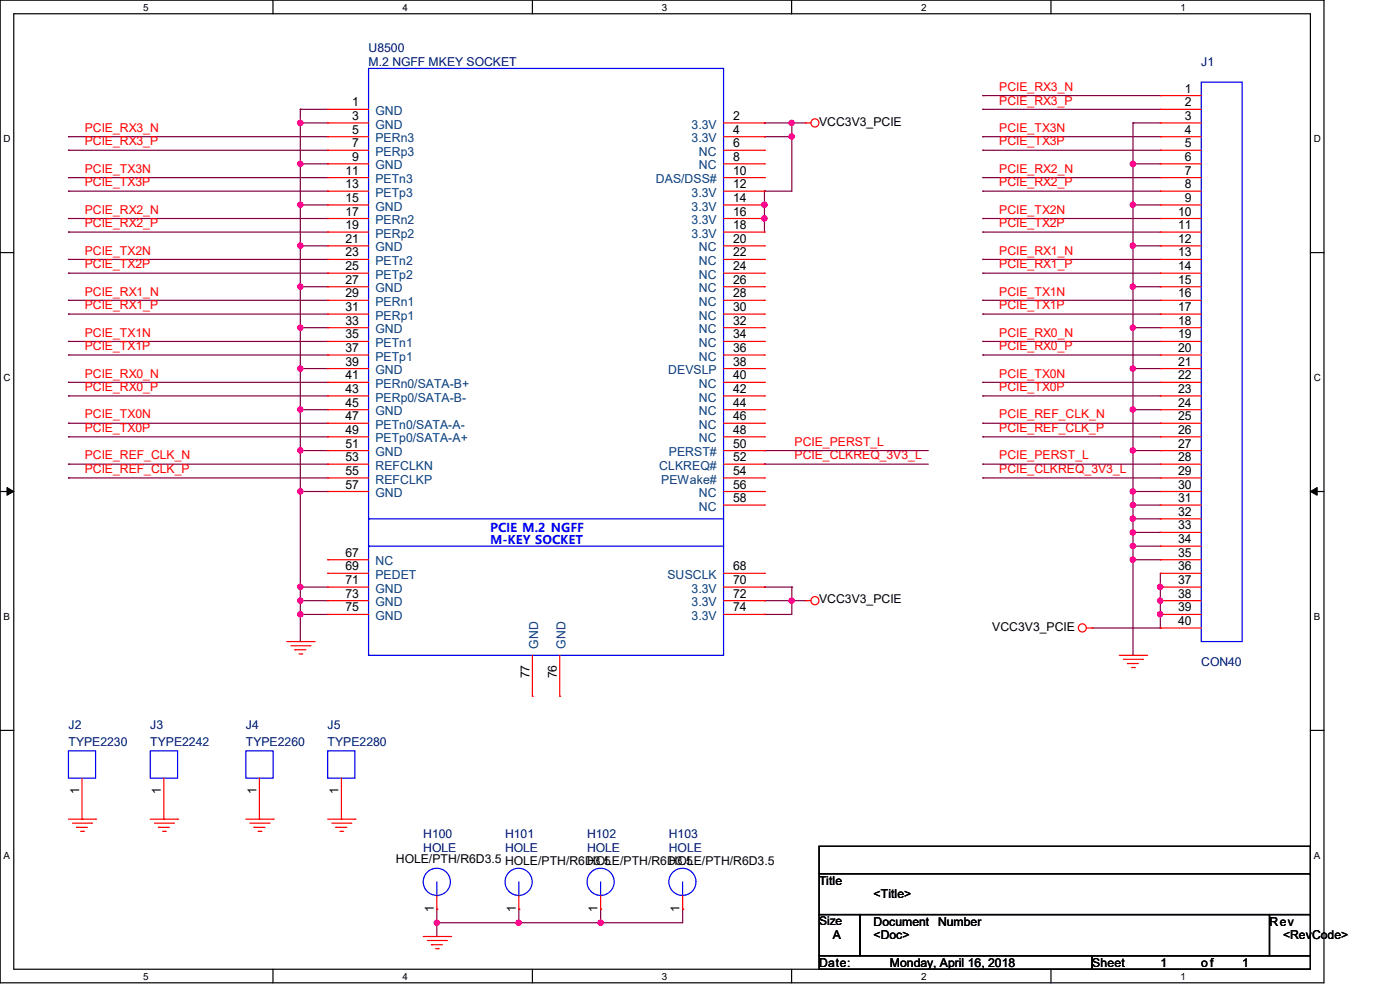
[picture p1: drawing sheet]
<svg xmlns="http://www.w3.org/2000/svg" width="297mm" height="210mm" viewBox="0 0 297 210" stroke-linecap="round" stroke-linejoin="round" font-family="sans-serif">
<path d="M0 0h280.9v208.5h-280.9zM2.9 2.9h275.1v202.7h-275.1z" fill="none" stroke="#000" stroke-width=".25"/>
<g fill="#fff">
<path d="M30.4 .3h1.1v2.4h-1.1z"/>
<path d="M30.4 205.9h1.1v2.3h-1.1z"/>
</g>
<path d="M57.9 0v2.9M57.9 205.6v2.9" fill="none" stroke="#000" stroke-width=".25"/>
<g fill="#fff">
<path d="M85.4 .3h1.1v2.4h-1.1z"/>
<path d="M85.4 205.9h1.1v2.3h-1.1z"/>
</g>
<path d="M112.9 0v2.9M112.9 205.6v2.9" fill="none" stroke="#000" stroke-width=".25"/>
<g fill="#fff">
<path d="M140.4 .3h1.2v2.4h-1.2z"/>
<path d="M140.4 205.9h1.2v2.3h-1.2z"/>
</g>
<path d="M167.9 0v2.9M167.9 205.6v2.9" fill="none" stroke="#000" stroke-width=".25"/>
<g fill="#fff">
<path d="M195.4 .3h1.2v2.4h-1.2z"/>
<path d="M195.4 205.9h1.2v2.3h-1.2z"/>
</g>
<path d="M223 0v2.9M223 205.6v2.9" fill="none" stroke="#000" stroke-width=".25"/>
<g fill="#fff">
<path d="M250.4 .3h1.2v2.4h-1.2z"/>
<path d="M250.4 205.9h1.2v2.3h-1.2z"/>
<path d="M.8 28.2h1.4v2.4h-1.4z"/>
<path d="M278.7 28.2h1.5v2.4h-1.5z"/>
<path d="M.8 78.9h1.4v2.3h-1.4z"/>
<path d="M278.7 78.9h1.5v2.3h-1.5z"/>
</g>
<path d="M0 53.6h2.9M278 53.6h2.9" fill="none" stroke="#000" stroke-width=".25"/>
<g fill="#fff">
<path d="M.8 129.6h1.3v2.3h-1.3z"/>
<path d="M278.7 129.6h1.4v2.3h-1.4z"/>
</g>
<path d="M0 104.3h2.9M278 104.3h2.9" fill="none" stroke="#000" stroke-width=".25"/>
<path d="M1.5 103.4l1.4 .9-1.4 .8zM278 104.3l1.4-.9v1.7z" fill="#000" stroke="#000" stroke-width=".21"/>
<g fill="#fff">
<path d="M.8 180.3h1.3v2.3h-1.3z"/>
<path d="M278.7 180.3h1.4v2.3h-1.4z"/>
</g>
<path d="M0 154.9h2.9M278 154.9h2.9M173.8 179.5h104.2v5.8h-104.2zM173.8 185.3h104.2v8.7h-104.2zM173.8 194h8.7v8.7h-8.7zM182.5 194h86.8v8.7h-86.8zM269.3 194h8.7v8.7h-8.7zM173.8 202.7h57.9v2.9h-57.9zM231.7 202.7h46.3v2.9h-46.3z" fill="none" stroke="#000" stroke-width=".25"/>
<g fill="none" stroke="#800040" stroke-width=".25">
<path d="M14.5 29h.1M14.5 31.9h.1M14.5 37.7h.1M14.5 37.7h55M14.5 29h55M14.5 31.9h55M63.7 34.8h.1M63.7 23.2h.1M63.7 26.1h.1M63.7 23.2h5.8M63.7 26.1h5.8M63.7 34.8h5.8"/>
<path d="M63.7 23.2v112.9M162.2 26.1h.1M162.2 29h.1M162.2 29h5.8M162.2 26.1h8.7M168 26.1h.1M168 29h.1M168 26.1v14.5h-5.8M208.5 37.7h.1M208.5 20.3h.1M208.5 23.2h.1M208.5 29h.1"/>
<path d="M208.5 31.9h.1M208.5 37.7h37.7M208.5 20.3h37.7M208.5 23.2h37.7M208.5 29h37.7M208.5 31.9h37.7M240.4 26.1h.1M240.4 34.8h.1M240.4 26.1h5.8M240.4 26.1v112.9M240.4 34.8h5.8M14.5 46.4h.1"/>
<path d="M14.5 49.2h.1M14.5 55h.1M14.5 58h.1M14.5 40.6h.1M14.5 55h55M14.5 58h55M14.5 40.6h55M14.5 46.4h55M14.5 49.2h55M63.7 43.5h.1M63.7 52.2h.1M63.7 43.5h5.8"/>
<path d="M63.7 52.2h5.8M162.2 40.6h.1M162.2 43.5h.1M162.2 46.4h.1M162.2 40.6v8.6M208.5 55h.1M208.5 58h.1M208.5 40.6h.1M208.5 46.4h.1M208.5 49.2h.1M208.5 55h37.7M208.5 58h37.7"/>
<path d="M208.5 40.6h37.7M208.5 46.4h37.7M208.5 49.2h37.7M240.4 43.5h.1M240.4 52.2h.1M240.4 43.5h5.8M240.4 52.2h5.8M14.5 63.7h.1M14.5 66.6h.1M14.5 72.4h.1M14.5 75.3h.1M14.5 72.4h55"/>
<path d="M14.5 75.3h55M14.5 63.7h55M14.5 66.6h55M63.7 69.5h.1M63.7 78.2h.1M63.7 60.8h.1M63.7 60.8h5.8M63.7 69.5h5.8M63.7 78.2h5.8M208.5 72.4h.1M208.5 75.3h.1M208.5 63.7h.1"/>
<path d="M208.5 66.6h.1M208.5 72.4h37.7M208.5 75.3h37.7M208.5 63.7h37.7M208.5 66.6h37.7M240.4 60.8h.1M240.4 69.5h.1M240.4 78.2h.1M240.4 60.8h5.8M240.4 69.5h5.8M240.4 78.2h5.8M14.5 81.1h.1"/>
<path d="M14.5 84h.1M14.5 98.5h.1M14.5 89.8h.1M14.5 92.7h.1M14.5 89.8h55M14.5 92.7h55M14.5 81.1h55M14.5 84h55M14.5 98.5h55M63.7 86.9h.1M63.7 95.6h.1M63.7 86.9h5.8"/>
<path d="M63.7 95.6h5.8M162.2 98.5h.1M162.2 95.6h.1M162.2 95.6h34.7M162.2 98.5h34.7M208.5 89.8h.1M208.5 92.7h.1M208.5 81.1h.1M208.5 84h.1M208.5 98.5h.1M208.5 89.8h37.7M208.5 92.7h37.7"/>
<path d="M208.5 81.1h37.7M208.5 84h37.7M208.5 98.5h37.7M240.4 86.9h.1M240.4 95.6h.1M240.4 86.9h5.8M240.4 95.6h5.8M14.5 101.4h.1M14.5 101.4h55M63.7 104.3h.1M63.7 104.3h5.8M208.5 101.4h.1"/>
<path d="M208.5 101.4h37.7M240.4 104.3h.1M240.4 107.1h.1M240.4 110.1h.1M240.4 112.9h.1M240.4 115.9h.1M240.4 118.7h.1M240.4 104.3h5.8M240.4 107.1h5.8M240.4 110.1h5.8M240.4 112.9h5.8M240.4 115.9h5.8"/>
<path d="M240.4 118.7h5.8M246.2 112.9h.1M63.7 136.1h.1M63.7 130.3h.1M63.7 124.5h.1M63.7 127.4h.1M63.7 130.3h5.8M63.7 127.4h5.8M63.7 124.5h5.8M162.2 127.4h.1M162.2 130.3h.1M162.2 124.5h.1"/>
<path d="M162.2 127.4h8.7M162.2 124.5h5.8M168 127.4h.1M168 124.5h.1M168 124.5v5.8h-5.8M231.7 133.2h14.5M240.4 139h.1M246.2 133.2h.1M246.2 124.5h.1M246.2 127.4h.1M246.2 130.3h.1M246.2 121.6v11.6"/>
<path d="M92.7 192.9h.1M92.7 195.7h.1M92.7 192.9v5.8M110.1 192.9h.1M110.1 195.7h.1M110.1 192.9v2.8M127.4 192.9h.1M127.4 195.7h.1M127.4 192.9v2.8M144.8 192.9h.1M144.8 192.9v2.8h-52.1"/>
</g>
<g fill="#f0f" stroke="#f0f" stroke-width=".25">
<circle cx="240.3" cy="34.8" r=".55"/>
<circle cx="240.3" cy="43.4" r=".55"/>
<circle cx="240.3" cy="52.1" r=".55"/>
<circle cx="240.3" cy="60.8" r=".55"/>
<circle cx="240.3" cy="69.5" r=".55"/>
<circle cx="240.3" cy="78.2" r=".55"/>
<circle cx="240.3" cy="86.9" r=".55"/>
<circle cx="240.3" cy="95.5" r=".55"/>
<circle cx="240.3" cy="104.2" r=".55"/>
<circle cx="240.3" cy="107.1" r=".55"/>
<circle cx="246.1" cy="124.5" r=".55"/>
<circle cx="246.1" cy="127.4" r=".55"/>
<circle cx="246.1" cy="130.3" r=".55"/>
<circle cx="240.3" cy="110" r=".55"/>
<circle cx="240.3" cy="112.9" r=".55"/>
<circle cx="240.3" cy="115.8" r=".55"/>
<circle cx="240.3" cy="118.7" r=".55"/>
<circle cx="63.7" cy="130.3" r=".55"/>
<circle cx="63.7" cy="124.5" r=".55"/>
<circle cx="63.7" cy="104.2" r=".55"/>
<circle cx="63.7" cy="86.9" r=".55"/>
<circle cx="63.7" cy="78.2" r=".55"/>
<circle cx="63.7" cy="95.5" r=".55"/>
<circle cx="63.7" cy="69.5" r=".55"/>
<circle cx="167.9" cy="127.4" r=".55"/>
<circle cx="167.9" cy="29" r=".55"/>
<circle cx="167.9" cy="26.1" r=".55"/>
<circle cx="63.7" cy="43.4" r=".55"/>
<circle cx="63.7" cy="60.8" r=".55"/>
<circle cx="63.7" cy="52.1" r=".55"/>
<circle cx="63.7" cy="127.4" r=".55"/>
<circle cx="162.2" cy="43.4" r=".56"/>
<circle cx="162.2" cy="46.3" r=".56"/>
<circle cx="63.7" cy="34.8" r=".55"/>
<circle cx="63.7" cy="26.1" r=".55"/>
<circle cx="127.4" cy="195.7" r=".55"/>
<circle cx="110" cy="195.7" r=".55"/>
<circle cx="92.7" cy="195.7" r=".55"/>
</g>
<g fill="none" stroke="#f00" stroke-width=".25">
<path d="M69.5 23.2h.1M69.5 26.1h.1M69.5 29h.1M69.5 31.9h.1M69.5 34.8h.1M69.5 37.7h.1M69.5 26.1h8.7M69.5 23.2h8.7M69.5 29h8.7M69.5 31.9h8.7M69.5 34.8h8.7M69.5 37.7h8.7"/>
<path d="M153.5 26.1h8.7M153.5 29h8.7M153.5 31.9h8.7M153.5 34.8h8.7M153.5 37.7h8.7M162.2 26.1h.1M162.2 29h.1M162.2 31.9h.1M162.2 34.8h.1M162.2 37.7h.1M170.9 26.1h.1M170.9 26.1h1.1"/>
<path d="M246.2 20.3h.1M246.2 23.2h.1M246.2 26.1h.1M246.2 29h.1M246.2 31.9h.1M246.2 34.8h.1M246.2 37.7h.1M246.2 26.1h8.6M246.2 20.3h8.6M246.2 23.2h8.6M246.2 29h8.6M246.2 31.9h8.6"/>
<path d="M246.2 34.8h8.6M246.2 37.7h8.6M69.5 40.6h.1M69.5 43.5h.1M69.5 46.4h.1M69.5 49.2h.1M69.5 52.2h.1M69.5 55h.1M69.5 58h.1M69.5 40.6h8.7M69.5 43.5h8.7M69.5 46.4h8.7"/>
<path d="M69.5 49.2h8.7M69.5 52.2h8.7M69.5 55h8.7M69.5 58h8.7M153.5 40.6h8.7M153.5 43.5h8.7M153.5 46.4h8.7M153.5 49.2h8.7M153.5 52.2h8.7M153.5 55h8.7M153.5 58h8.7M162.2 40.6h.1"/>
<path d="M162.2 43.5h.1M162.2 46.4h.1M162.2 49.2h.1M162.2 52.2h.1M162.2 55h.1M162.2 58h.1M246.2 40.6h.1M246.2 43.5h.1M246.2 46.4h.1M246.2 49.2h.1M246.2 52.2h.1M246.2 55h.1"/>
<path d="M246.2 58h.1M246.2 40.6h8.6M246.2 43.5h8.6M246.2 46.4h8.6M246.2 49.2h8.6M246.2 52.2h8.6M246.2 55h8.6M246.2 58h8.6M69.5 78.2h.1M69.5 75.3h.1M69.5 72.4h.1M69.5 69.5h.1"/>
<path d="M69.5 60.8h.1M69.5 63.7h.1M69.5 66.6h.1M69.5 60.8h8.7M69.5 63.7h8.7M69.5 66.6h8.7M69.5 69.5h8.7M69.5 72.4h8.7M69.5 75.3h8.7M69.5 78.2h8.7M153.5 60.8h8.7M153.5 63.7h8.7"/>
<path d="M153.5 66.6h8.7M153.5 69.5h8.7M153.5 72.4h8.7M153.5 75.3h8.7M153.5 78.2h8.7M162.2 69.5h.1M162.2 72.4h.1M162.2 75.3h.1M162.2 78.2h.1M162.2 60.8h.1M162.2 63.7h.1M162.2 66.6h.1"/>
<path d="M246.2 60.8h.1M246.2 63.7h.1M246.2 66.6h.1M246.2 69.5h.1M246.2 72.4h.1M246.2 75.3h.1M246.2 78.2h.1M246.2 60.8h8.6M246.2 63.7h8.6M246.2 66.6h8.6M246.2 69.5h8.6M246.2 72.4h8.6"/>
<path d="M246.2 75.3h8.6M246.2 78.2h8.6M69.5 81.1h.1M69.5 84h.1M69.5 86.9h.1M69.5 89.8h.1M69.5 92.7h.1M69.5 95.6h.1M69.5 98.5h.1M69.5 81.1h8.7M69.5 84h8.7M69.5 86.9h8.7"/>
<path d="M69.5 89.8h8.7M69.5 92.7h8.7M69.5 95.6h8.7M69.5 98.5h8.7M153.5 81.1h8.7M153.5 84h8.7M153.5 86.9h8.7M153.5 89.8h8.7M153.5 92.7h8.7M153.5 95.6h8.7M153.5 98.5h8.7M162.2 81.1h.1"/>
<path d="M162.2 84h.1M162.2 86.9h.1M162.2 89.8h.1M162.2 92.7h.1M162.2 95.6h.1M162.2 98.5h.1M246.2 81.1h.1M246.2 84h.1M246.2 86.9h.1M246.2 89.8h.1M246.2 92.7h.1M246.2 95.6h.1"/>
<path d="M246.2 98.5h.1M246.2 81.1h8.6M246.2 84h8.6M246.2 86.9h8.6M246.2 89.8h8.6M246.2 92.7h8.6M246.2 95.6h8.6M246.2 98.5h8.6M69.5 101.4h.1M69.5 104.3h.1M69.5 118.7h.1M69.5 101.4h8.7"/>
<path d="M69.5 104.3h8.7M69.5 118.7h8.7M153.5 101.4h8.7M153.5 104.3h8.7M153.5 107.1h8.7M162.2 101.4h.1M162.2 104.3h.1M162.2 107.1h.1M246.2 101.4h.1M246.2 104.3h.1M246.2 107.1h.1M246.2 110.1h.1"/>
<path d="M246.2 112.9h.1M246.2 115.9h.1M246.2 118.7h.1M246.2 101.4h8.6M246.2 104.3h8.6M246.2 107.1h8.6M246.2 110.1h8.6M246.2 112.9h8.6M246.2 115.9h8.6M246.2 118.7h8.6M60.8 136.1h5.8M61.7 137h4"/>
<path d="M62.6 137.8h.1M62.6 137.8h2.3M63.5 138.7h.5M64 138.7h.1M65.7 137h.1M66.6 136.1h.1M69.5 121.6h.1M69.5 124.5h.1M69.5 130.3h.1M69.5 127.4h.1M69.5 127.4h8.7M69.5 121.6h8.7"/>
<path d="M69.5 124.5h8.7M69.5 130.3h8.7M112.9 139v8.7M118.7 139v8.7M153.5 127.4h8.7M153.5 121.6h8.7M153.5 124.5h8.7M153.5 130.3h8.7M162.2 121.6h.1M162.2 124.5h.1M162.2 127.4h.1M162.2 130.3h.1"/>
<path d="M170.9 127.4h.1M170.9 127.4h1.1M230.5 133.2h1.2M231.7 133.2h.1M237.4 139h5.8M238.3 139.9h4.1M242.4 139.9h.1M243.2 139h.1M246.2 121.6h.1M246.2 124.5h.1M246.2 127.4h.1M246.2 130.3h.1"/>
<path d="M246.2 133.2h.1M246.2 133.2h8.6M246.2 127.4h8.6M246.2 121.6h8.6M246.2 124.5h8.6M246.2 130.3h8.6M112.9 147.7h.1M118.7 147.7h.1M239.2 140.8h.1M239.2 140.8h2.3M240.1 141.6h.6M240.7 141.6h.1"/>
<path d="M14.5 173.8h5.8M15.4 174.6h4M16.3 175.5h.1M16.3 175.5h2.2M17.1 176.4h.6M17.4 173.8h.1M17.4 165.1v8.7M17.7 176.4h.1M19.4 174.6h.1M20.3 173.8h.1M31.9 173.8h5.8M32.8 174.6h4"/>
<path d="M33.6 175.5h.1M33.6 175.5h2.3M34.5 176.4h.6M34.8 173.8h.1M34.8 165.1v8.7M35.1 176.4h.1M36.8 174.6h.1M37.7 173.8h.1M52.2 173.8h5.8M53 174.6h4.1M53.9 175.5h.1M53.9 175.5h2.3"/>
<path d="M54.7 176.4h.6M55 173.8h.1M55 165.1v8.7M55.3 176.4h.1M57.1 174.6h.1M58 173.8h.1M69.5 173.8h5.8M70.4 174.6h4M71.2 175.5h.1M71.2 175.5h2.4M72.1 176.4h.6M72.4 173.8h.1"/>
<path d="M72.4 165.1v8.7M72.7 176.4h.1M74.4 174.6h.1M75.3 173.8h.1M89.8 198.7h5.8M90.7 199.5h4M92.7 192.9h.1M92.7 190v2.9M94.7 199.5h.1M95.6 198.7h.1M110.1 192.9h.1M110.1 190v2.9"/>
<path d="M127.4 192.9h.1M127.4 190v2.9M144.8 192.9h.1M144.8 190v2.9M91.5 200.4h.1M91.5 200.4h2.4M92.4 201.3h.6M93 201.3h.1"/>
<circle cx="172.9" cy="26.1" r=".86"/>
<circle cx="172.9" cy="127.4" r=".86"/>
<circle cx="229.6" cy="133.2" r=".86"/>
</g>
<g fill="none" stroke="#00f" stroke-width=".25">
<path d="M78.2 14.5h75.3v124.5h-75.3zM254.8 17.4h8.7v118.7h-8.7zM78.2 115.9h.1M78.2 110.1h.1M78.2 115.9h75.3M78.2 110.1h75.3M14.5 159.3h5.8v5.8h-5.8zM31.9 159.3h5.8v5.8h-5.8zM52.2 159.3h5.8v5.8h-5.8zM69.5 159.3h5.8v5.8h-5.8zM92.7 190h.1M92.7 187.1v2.9"/>
<path d="M110.1 190h.1M110.1 187.1v2.9M127.4 190h.1M127.4 187.1v2.9M144.8 190h.1M144.8 187.1v2.9"/>
<circle cx="92.7" cy="187.1" r="2.88"/>
<circle cx="110" cy="187.1" r="2.88"/>
<circle cx="127.4" cy="187.1" r="2.88"/>
<circle cx="144.8" cy="187.1" r="2.88"/>
</g>
<g font-size="2.6" fill="#000080">
<text x="78.2" y="11">U8500</text>
<text x="78.2" y="13.9">M.2 NGFF MKEY SOCKET</text>
<text x="254.8" y="13.9">J1</text>
<text x="254.8" y="141.4">CON40</text>
<text x="14.5" y="154.6">J2</text>
<text x="31.9" y="154.6">J3</text>
<text x="52.2" y="154.6">J4</text>
<text x="69.5" y="154.6">J5</text>
<text x="14.5" y="158.2">TYPE2230</text>
<text x="31.9" y="158.2">TYPE2242</text>
<text x="52.2" y="158.2">TYPE2260</text>
<text x="69.5" y="158.2">TYPE2280</text>
<text x="89.8" y="177.8">H100</text>
<text x="107.1" y="177.8">H101</text>
<text x="124.5" y="177.8">H102</text>
<text x="141.9" y="177.8">H103</text>
<text x="89.8" y="180.7">HOLE</text>
<text x="107.1" y="180.7">HOLE</text>
<text x="124.5" y="180.7">HOLE</text>
<text x="141.9" y="180.7">HOLE</text>
</g>
<g font-size="2.6">
<text x="74.7" y="22.6">1</text>
<text x="251.4" y="19.6">1</text>
<text x="251.4" y="22.6">2</text>
<text x="74.7" y="25.4">3</text>
<text x="74.7" y="28.4">5</text>
<text x="155.5" y="25.4">2</text>
<text x="155.5" y="28.4">4</text>
<text x="173.8" y="26.7">VCC3V3_PCIE</text>
<text x="251.4" y="25.4">3</text>
<text x="251.4" y="28.4">4</text>
<text x="74.7" y="31.2">7</text>
<text x="74.7" y="34.1">9</text>
<text x="155.5" y="31.2">6</text>
<text x="155.5" y="34.1">8</text>
<text x="251.4" y="31.2">5</text>
<text x="251.4" y="34.1">6</text>
<text x="73.3" y="37">11</text>
<text x="73.3" y="39.9">13</text>
<text x="155.5" y="37">10</text>
<text x="155.5" y="39.9">12</text>
<text x="251.4" y="37">7</text>
<text x="251.4" y="39.9">8</text>
<text x="73.3" y="42.8">15</text>
<text x="73.3" y="45.7">17</text>
<text x="155.5" y="42.8">14</text>
<text x="155.5" y="45.7">16</text>
<text x="249.9" y="45.7">10</text>
<text x="251.4" y="42.8">9</text>
<text x="73.3" y="48.6">19</text>
<text x="73.3" y="51.5">21</text>
<text x="155.5" y="48.6">18</text>
<text x="155.5" y="51.5">20</text>
<text x="249.9" y="48.6">11</text>
<text x="249.9" y="51.5">12</text>
<text x="73.3" y="54.4">23</text>
<text x="73.3" y="57.3">25</text>
<text x="155.5" y="54.4">22</text>
<text x="155.5" y="57.3">24</text>
<text x="249.9" y="54.4">13</text>
<text x="249.9" y="57.3">14</text>
<text x="73.3" y="60.2">27</text>
<text x="73.3" y="63.1">29</text>
<text x="73.3" y="66">31</text>
<text x="155.5" y="60.2">26</text>
<text x="155.5" y="63.1">28</text>
<text x="155.5" y="66">30</text>
<text x="249.9" y="60.2">15</text>
<text x="249.9" y="63.1">16</text>
<text x="249.9" y="66">17</text>
<text x="73.3" y="71.8">35</text>
<text x="73.3" y="68.9">33</text>
<text x="155.5" y="68.9">32</text>
<text x="155.5" y="71.8">34</text>
<text x="249.9" y="68.9">18</text>
<text x="249.9" y="71.8">19</text>
<text x="73.3" y="77.6">39</text>
<text x="73.3" y="74.7">37</text>
<text x="155.5" y="74.7">36</text>
<text x="155.5" y="77.6">38</text>
<text x="249.9" y="74.7">20</text>
<text x="249.9" y="77.6">21</text>
<text x="73.3" y="80.5">41</text>
<text x="73.3" y="83.4">43</text>
<text x="155.5" y="80.5">40</text>
<text x="155.5" y="83.4">42</text>
<text x="249.9" y="80.5">22</text>
<text x="249.9" y="83.4">23</text>
<text x="73.3" y="86.3">45</text>
<text x="73.3" y="89.2">47</text>
<text x="155.5" y="86.3">44</text>
<text x="155.5" y="89.2">46</text>
<text x="249.9" y="86.3">24</text>
<text x="249.9" y="89.2">25</text>
<text x="73.3" y="92">49</text>
<text x="73.3" y="95">51</text>
<text x="155.5" y="92">48</text>
<text x="155.5" y="95">50</text>
<text x="249.9" y="92">26</text>
<text x="249.9" y="95">27</text>
<text x="73.3" y="97.8">53</text>
<text x="73.3" y="100.8">55</text>
<text x="155.5" y="97.8">52</text>
<text x="155.5" y="100.8">54</text>
<text x="249.9" y="97.8">28</text>
<text x="249.9" y="100.8">29</text>
<text x="73.3" y="103.6">57</text>
<text x="155.5" y="103.6">56</text>
<text x="155.5" y="106.5">58</text>
<text x="249.9" y="103.6">30</text>
<text x="249.9" y="106.5">31</text>
<text x="249.9" y="109.4">32</text>
<text x="249.9" y="112.3">33</text>
<text x="73.3" y="118.1">67</text>
<text x="249.9" y="115.2">34</text>
<text x="249.9" y="118.1">35</text>
<text x="73.3" y="121">69</text>
<text x="73.3" y="123.9">71</text>
<text x="155.5" y="121">68</text>
<text x="155.5" y="123.9">70</text>
<text x="249.9" y="121">36</text>
<text x="249.9" y="123.9">37</text>
<text x="73.3" y="129.7">75</text>
<text x="73.3" y="126.8">73</text>
<text x="155.5" y="126.8">72</text>
<text x="155.5" y="129.7">74</text>
<text x="173.8" y="128">VCC3V3_PCIE</text>
<text x="249.9" y="126.8">38</text>
<text x="249.9" y="129.7">39</text>
<text x="210.5" y="133.8">VCC3V3_PCIE</text>
<text x="249.9" y="132.6">40</text>
<text x="112.3" y="143.9" transform="rotate(-90 112.3 143.9)">77</text>
<text x="118.1" y="143.9" transform="rotate(-90 118.1 143.9)">76</text>
<text x="16.8" y="168.5" transform="rotate(-90 16.8 168.5)">1</text>
<text x="34.1" y="168.5" transform="rotate(-90 34.1 168.5)">1</text>
<text x="54.4" y="168.5" transform="rotate(-90 54.4 168.5)">1</text>
<text x="71.8" y="168.5" transform="rotate(-90 71.8 168.5)">1</text>
<text x="84" y="183">HOLE/PTH/R6D3.5 HOLE/PTH/R6D3.5</text>
<text x="124.5" y="183.6">HOLE/PTH/R6D3.5</text>
<text x="141.9" y="183.6">HOLE/PTH/R6D3.5</text>
<text x="173.8" y="187.7">Title</text>
<text x="185.3" y="190.6">&lt;Title&gt;</text>
<text x="92" y="193.5" transform="rotate(-90 92 193.5)">1</text>
<text x="109.4" y="193.5" transform="rotate(-90 109.4 193.5)">1</text>
<text x="126.8" y="193.5" transform="rotate(-90 126.8 193.5)">1</text>
<text x="144.2" y="193.5" transform="rotate(-90 144.2 193.5)">1</text>
<text x="185.3" y="196.3">Document</text>
<text x="199" y="196.3">Number</text>
<text x="269.3" y="196.3">Rev</text>
<text x="176.7" y="199.3">A</text>
<text x="185.3" y="199.3">&lt;Doc&gt;</text>
<text x="272.2" y="199.3">&lt;RevCode&gt;</text>
<text x="173.8" y="205.1">Date:</text>
<text x="188.8" y="205.1">Monday, April 16, 2018</text>
<text x="231.7" y="205.1">Sheet</text>
<text x="246.2" y="205.1">1</text>
<text x="254.8" y="205.1">of</text>
<text x="263.5" y="205.1">1</text>
</g>
<g font-size="2.6" fill="#f00">
<text x="212" y="19.3">PCIE_RX3_N</text>
<text x="212" y="22.2">PCIE_RX3_P</text>
<text x="18" y="28">PCIE_RX3_N</text>
<text x="212" y="28">PCIE_TX3N</text>
<text x="18" y="30.9">PCIE_RX3_P</text>
<text x="212" y="30.9">PCIE_TX3P</text>
<text x="18" y="36.7">PCIE_TX3N</text>
<text x="18" y="39.5">PCIE_TX3P</text>
<text x="212" y="36.7">PCIE_RX2_N</text>
<text x="212" y="39.5">PCIE_RX2_P</text>
<text x="18" y="45.3">PCIE_RX2_N</text>
<text x="212" y="45.3">PCIE_TX2N</text>
<text x="18" y="48.2">PCIE_RX2_P</text>
<text x="212" y="48.2">PCIE_TX2P</text>
<text x="18" y="54">PCIE_TX2N</text>
<text x="18" y="56.9">PCIE_TX2P</text>
<text x="212" y="54">PCIE_RX1_N</text>
<text x="212" y="56.9">PCIE_RX1_P</text>
<text x="18" y="62.7">PCIE_RX1_N</text>
<text x="18" y="65.6">PCIE_RX1_P</text>
<text x="212" y="62.7">PCIE_TX1N</text>
<text x="212" y="65.6">PCIE_TX1P</text>
<text x="18" y="71.4">PCIE_TX1N</text>
<text x="212" y="71.4">PCIE_RX0_N</text>
<text x="18" y="74.3">PCIE_TX1P</text>
<text x="212" y="74.3">PCIE_RX0_P</text>
<text x="18" y="80.1">PCIE_RX0_N</text>
<text x="18" y="83">PCIE_RX0_P</text>
<text x="212" y="80.1">PCIE_TX0N</text>
<text x="212" y="83">PCIE_TX0P</text>
<text x="18" y="88.8">PCIE_TX0N</text>
<text x="212" y="88.8">PCIE_REF_CLK_N</text>
<text x="18" y="91.7">PCIE_TX0P</text>
<text x="168.6" y="94.6">PCIE_PERST_L</text>
<text x="212" y="91.7">PCIE_REF_CLK_P</text>
<text x="18" y="97.5">PCIE_REF_CLK_N</text>
<text x="18" y="100.4">PCIE_REF_CLK_P</text>
<text x="168.6" y="97.5">PCIE_CLKREQ_3V3_L</text>
<text x="212" y="100.4">PCIE_CLKREQ_3V3_L</text>
<text x="212" y="97.5">PCIE_PERST_L</text>
</g>
<g font-size="2.6" fill="#004080">
<text x="79.6" y="24.4">GND</text>
<text x="79.6" y="27.3">GND</text>
<text x="146.7" y="27.3">3.3V</text>
<text x="79.6" y="30.2">PERn3</text>
<text x="79.6" y="33.1">PERp3</text>
<text x="79.6" y="35.9">GND</text>
<text x="146.7" y="30.2">3.3V</text>
<text x="148.2" y="33.1">NC</text>
<text x="148.2" y="35.9">NC</text>
<text x="79.6" y="38.9">PETn3</text>
<text x="79.6" y="41.7">PETp3</text>
<text x="139.1" y="38.9">DAS/DSS#</text>
<text x="146.7" y="41.7">3.3V</text>
<text x="79.6" y="44.7">GND</text>
<text x="79.6" y="47.5">PERn2</text>
<text x="146.7" y="44.7">3.3V</text>
<text x="146.7" y="47.5">3.3V</text>
<text x="79.6" y="50.4">PERp2</text>
<text x="79.6" y="53.3">GND</text>
<text x="146.7" y="50.4">3.3V</text>
<text x="148.2" y="53.3">NC</text>
<text x="79.6" y="56.2">PETn2</text>
<text x="79.6" y="59.1">PETp2</text>
<text x="148.2" y="56.2">NC</text>
<text x="148.2" y="59.1">NC</text>
<text x="79.6" y="62">GND</text>
<text x="79.6" y="64.9">PERn1</text>
<text x="148.2" y="62">NC</text>
<text x="148.2" y="64.9">NC</text>
<text x="79.6" y="70.7">GND</text>
<text x="79.6" y="67.8">PERp1</text>
<text x="148.2" y="70.7">NC</text>
<text x="148.2" y="67.8">NC</text>
<text x="79.6" y="76.5">PETp1</text>
<text x="79.6" y="73.6">PETn1</text>
<text x="148.2" y="73.6">NC</text>
<text x="148.2" y="76.5">NC</text>
<text x="79.6" y="79.4">GND</text>
<text x="79.6" y="82.3">PERn0/SATA-B+</text>
<text x="141.8" y="79.4">DEVSLP</text>
<text x="148.2" y="82.3">NC</text>
<text x="79.6" y="85.2">PERp0/SATA-B-</text>
<text x="79.6" y="88.1">GND</text>
<text x="148.2" y="85.2">NC</text>
<text x="148.2" y="88.1">NC</text>
<text x="79.6" y="91">PETn0/SATA-A-</text>
<text x="79.6" y="93.9">PETp0/SATA-A+</text>
<text x="148.2" y="91">NC</text>
<text x="148.2" y="93.9">NC</text>
<text x="79.6" y="96.8">GND</text>
<text x="79.6" y="99.7">REFCLKN</text>
<text x="139.9" y="99.7">CLKREQ#</text>
<text x="141.9" y="96.8">PERST#</text>
<text x="79.6" y="102.6">REFCLKP</text>
<text x="79.6" y="105.5">GND</text>
<text x="140.3" y="102.6">PEWake#</text>
<text x="148.2" y="105.5">NC</text>
<text x="148.2" y="108.3">NC</text>
<text x="79.6" y="119.9">NC</text>
<text x="79.6" y="122.8">PEDET</text>
<text x="79.6" y="125.7">GND</text>
<text x="141.6" y="122.8">SUSCLK</text>
<text x="146.7" y="125.7">3.3V</text>
<text x="79.6" y="131.5">GND</text>
<text x="79.6" y="128.6">GND</text>
<text x="146.7" y="128.6">3.3V</text>
<text x="146.7" y="131.5">3.3V</text>
<text x="114.2" y="137.6" transform="rotate(-90 114.2 137.6)">GND</text>
<text x="120" y="137.6" transform="rotate(-90 120 137.6)">GND</text>
</g>
<text font-size="2.6" fill="#00f" x="104" y="112.8">PCIE M.2 NGFF</text>
<text font-size="2.5" fill="#00f" x="104" y="115.3">M-KEY SOCKET</text>
<text font-size="2.5" x="173.8" y="196.3">Size</text>
<g font-size="2.1">
<text x="30.4" y="2.2">5</text>
<text x="85.4" y="2.2">4</text>
<text x="140.4" y="2.2">3</text>
<text x="195.4" y="2.2">2</text>
<text x="250.4" y="2.2">1</text>
<text x=".8" y="30.1">D</text>
<text x="278.7" y="30.1">D</text>
<text x=".8" y="80.8">C</text>
<text x="278.7" y="80.8">C</text>
<text x=".8" y="131.5">B</text>
<text x="278.7" y="131.5">B</text>
<text x=".8" y="182.2">A</text>
<text x="278.7" y="182.2">A</text>
<text x="30.4" y="207.8">5</text>
<text x="85.4" y="207.8">4</text>
<text x="140.4" y="207.8">3</text>
<text x="195.4" y="207.8">2</text>
<text x="250.4" y="207.8">1</text>
</g>
</svg>
